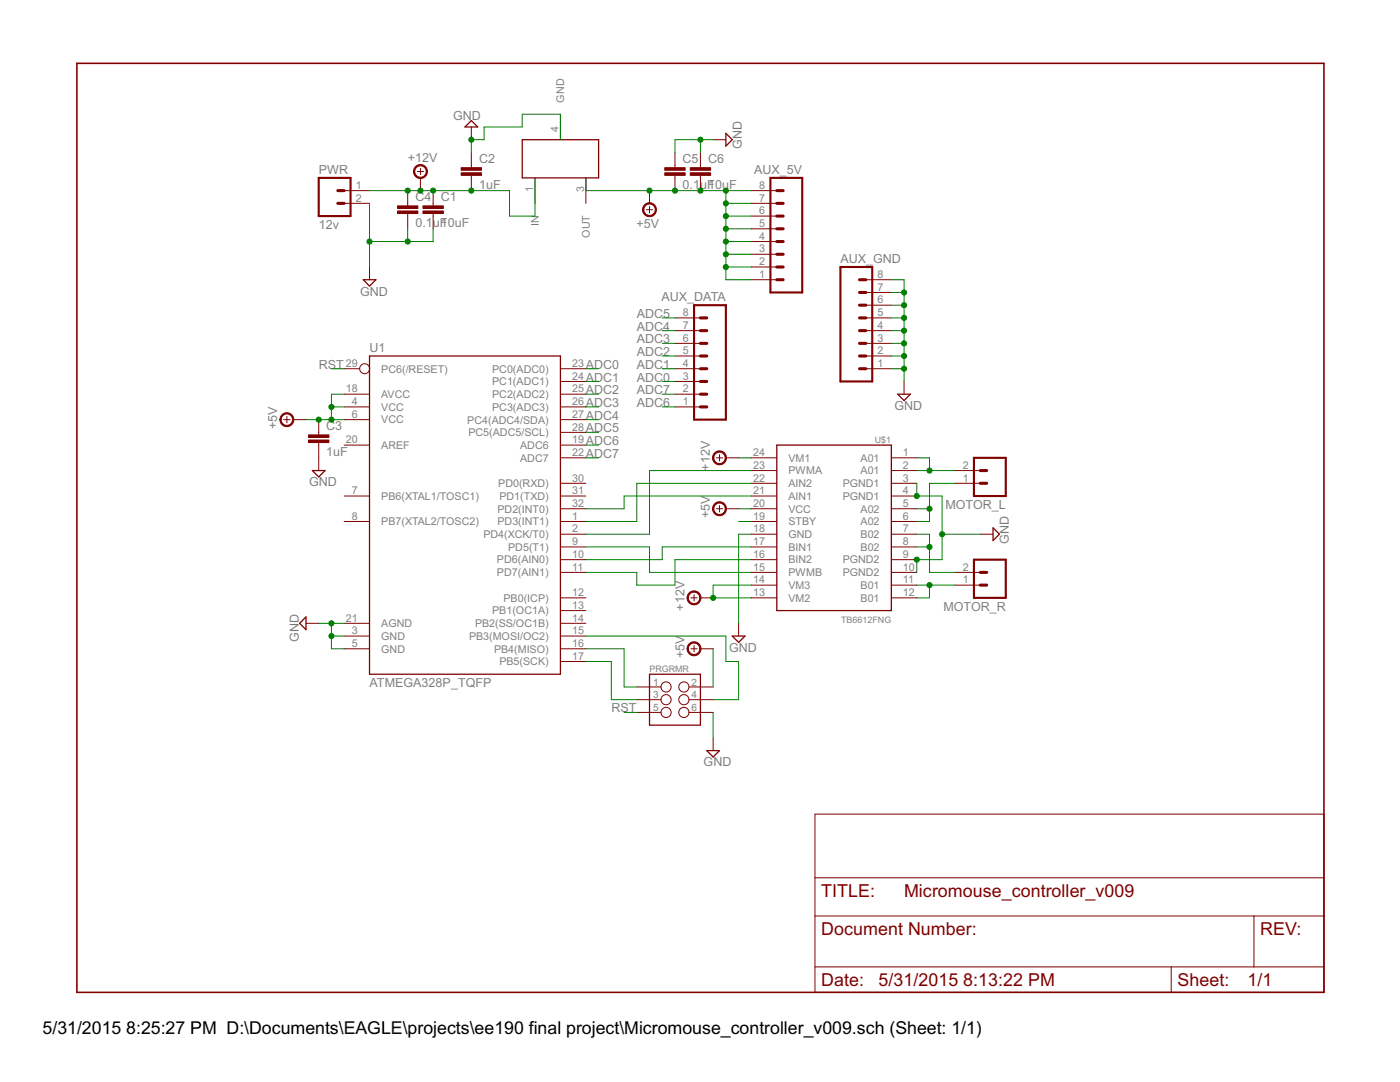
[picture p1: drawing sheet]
<svg xmlns="http://www.w3.org/2000/svg" width="279mm" height="216mm" viewBox="0 0 279 216" stroke-linecap="round" stroke-linejoin="round" font-family="sans-serif">
<g fill="none" stroke="#800000" stroke-width=".25">
<path d="M94.1 24.1l1.2 1.2h-2.5zM104.2 27.9h15.3v7.6h-15.3zM144.9 26.6l1.2 1.3-1.2 1.2zM72.5 55.8h2.5l-1.3 1.3zM73.7 71h38.1v63.5h-38.1zM179.2 78.7h2.5l-1.3 1.2zM62.3 93.9h2.6l-1.3 1.3zM155 88.8h22.9v33h-22.9zM198.2 105.3l1.3 1.3-1.3 1.3zM61.1 123.1v2.5l-1.3-1.2zM129.6 134.5h10.2v10.2h-10.2zM146.1 126.9h2.6l-1.3 1.3z"/>
<path d="M141.1 149.8h2.5l-1.3 1.2z"/>
</g>
<g fill="none" stroke="#800000" stroke-width=".2">
<path d="M68.7 38h5M81.4 38v3.1M83.3 34.2h1.2M83.9 33.6v1.3M83.9 35.5v2.5M86.4 38v3.1M94.1 25.3v2.6M94.1 30.4v3.1M94.1 35v3M106.8 35.5v5.1M111.8 22.8v5.1M116.9 35.5v5.1"/>
<path d="M129.6 38v2.6M134.7 30.4v3.1M134.7 35v3M139.8 30.4v3.1M139.8 35v3M142.3 27.9h2.6M149.9 38h5.1M68.7 40.6h5M73.7 53.3v2.5M81.4 42.6v3.1M86.4 42.6v3.1M129 41.8h1.3"/>
<path d="M129.6 41.2v1.3M149.9 40.6h5.1M149.9 55.8h5.1M149.9 53.3h5.1M149.9 50.7h5.1M149.9 48.2h5.1M149.9 45.7h5.1M149.9 43.1h5.1M172.8 55.8h5.1M172.8 58.4h5.1M68.7 78.7h5M68.7 73.6h3.1"/>
<path d="M111.8 78.7h5.1M111.8 76.1h5.1M111.8 73.6h5.1M134.7 78.7h5.1M134.7 76.1h5.1M134.7 73.6h5.1M134.7 71h5.1M134.7 68.5h5.1M134.7 66h5.1M134.7 63.4h5.1M172.8 73.6h5.1M172.8 71h5.1"/>
<path d="M172.8 68.5h5.1M172.8 66h5.1M172.8 63.4h5.1M172.8 60.9h5.1M180.4 76.1v2.6M56.6 83.7h1.3M57.3 83.1v1.3M58.5 83.7h2.6M63.6 83.7v3.1M63.6 88.3v5.6M68.7 99h5M68.7 81.2h5"/>
<path d="M68.7 83.7h5M68.7 88.8h5M111.8 91.4h5.1M111.8 96.4h5.1M111.8 99h5.1M111.8 81.2h5.1M111.8 83.7h5.1M111.8 88.8h5.1M111.8 86.3h5.1M134.7 81.2h5.1M143 91.4h1.2M143.6 90.7v1.3"/>
<path d="M144.9 91.4h2.5M149.9 91.4h5.1M149.9 93.9h5.1M149.9 96.4h5.1M149.9 99h5.1M177.9 91.4h5.1M177.9 93.9h5.1M177.9 96.4h5.1M177.9 99h5.1M190.6 93.9h5M190.6 96.4h5M68.7 104.1h5"/>
<path d="M111.8 101.5h5.1M111.8 104.1h5.1M111.8 106.6h5.1M111.8 109.1h5.1M111.8 111.7h5.1M111.8 114.2h5.1M111.8 119.3h5.1M137.9 119.3h1.2M138.5 118.7v1.2M139.8 119.3h2.5M143 101.5h1.2M143.6 100.9v1.3"/>
<path d="M144.9 101.5h2.5M149.9 101.5h5.1M149.9 104.1h5.1M149.9 106.6h5.1M149.9 109.1h5.1M149.9 111.7h5.1M149.9 114.2h5.1M149.9 116.8h5.1M149.9 119.3h5.1M177.9 101.5h5.1M177.9 104.1h5.1M177.9 106.6h5.1"/>
<path d="M177.9 109.1h5.1M177.9 111.7h5.1M177.9 114.2h5.1M177.9 116.8h5.1M177.9 119.3h5.1M190.6 114.2h5M190.6 116.8h5M195.6 106.6h2.6M61.1 124.4h2.5M68.7 126.9h5M68.7 129.5h5M68.7 124.4h5"/>
<path d="M111.8 132h5.1M111.8 126.9h5.1M111.8 129.5h5.1M111.8 124.4h5.1M111.8 121.8h5.1M127.1 137.1h4.8M127.1 139.6h4.8M137.5 137.1h4.8M137.5 139.6h4.8M137.9 129.5h1.2M138.5 128.8v1.3M139.8 129.5h2.5"/>
<path d="M147.4 124.4v2.5M127.1 142.2h4.8M137.5 142.2h4.8M142.3 147.2v2.6M162.6 162.5h101.6v35.5h-101.6zM162.6 175.2h101.6M162.6 182.8h101.6M162.6 192.9h101.6M233.7 192.9v5.1M250.3 182.8v10.1"/>
<circle cx="72.8" cy="73.6" r=".99"/>
<circle cx="132.9" cy="137.1" r="1.02"/>
<circle cx="132.9" cy="139.6" r="1.02"/>
<circle cx="136.5" cy="139.6" r="1.02"/>
<circle cx="136.5" cy="137.1" r="1.02"/>
<circle cx="132.9" cy="142.2" r="1.02"/>
<circle cx="136.5" cy="142.2" r="1.02"/>
</g>
<path d="M63.6 35.5h6.4v7.6h-6.4zM153.8 35.5h6.3v22.9h-6.3zM167.7 53.3h6.4v22.8h-6.4zM138.5 60.9h6.4v22.8h-6.4zM194.4 91.4h6.3v7.6h-6.3zM194.4 111.7h6.3v7.6h-6.3z" fill="none" stroke="#800000" stroke-width=".42"/>
<g fill="none" stroke="#800000" stroke-width=".61">
<path d="M67.4 38h1.3M155 38h1.3M67.4 40.6h1.3M155 40.6h1.3M155 50.7h1.3M155 53.3h1.3M155 55.8h1.3M155 45.7h1.3M155 48.2h1.3M155 43.1h1.3M171.5 55.8h1.3M171.5 58.4h1.3"/>
<path d="M139.8 76.1h1.3M139.8 78.7h1.3M139.8 71h1.3M139.8 73.6h1.3M139.8 68.5h1.3M139.8 66h1.3M139.8 63.4h1.3M171.5 71h1.3M171.5 73.6h1.3M171.5 68.5h1.3M171.5 66h1.3M171.5 63.4h1.3"/>
<path d="M171.5 60.9h1.3M139.8 81.2h1.3M195.6 96.4h1.3M195.6 93.9h1.3M195.6 116.8h1.3M195.6 114.2h1.3"/>
</g>
<g fill="#800000" stroke="#800000" stroke-width=".2">
<path d="M142.6 90.4a1.4 1.4 0 0 1 2.2 .2 1.4 1.4 0 0 1-.8 2.1 1.4 1.4 0 0 1-1.8-1.3h.3a1.14 1.14 0 0 1 1.6-1.1 1.14 1.14 0 0 1 .2 1.9 1.14 1.14 0 0 1-1.8-.5v-.3h-.3z" fill-rule="evenodd"/>
<path d="M82.9 33.3a1.4 1.4 0 0 1 2.2 .2 1.4 1.4 0 0 1-.8 2.1 1.4 1.4 0 0 1-1.8-1.4h.3a1.15 1.15 0 0 1 1.6-1.1 1.15 1.15 0 0 1 .3 2 1.15 1.15 0 0 1-1.9-.6v-.3h-.3z" fill-rule="evenodd"/>
<path d="M128.6 40.9a1.39 1.39 0 0 1 2.2 .2 1.39 1.39 0 0 1-.8 2.1 1.39 1.39 0 0 1-1.8-1.4h.3a1.15 1.15 0 0 1 1.6-1 1.15 1.15 0 0 1 .3 1.9 1.15 1.15 0 0 1-1.9-.6v-.3h-.3z" fill-rule="evenodd"/>
<path d="M56.2 82.8a1.4 1.4 0 0 1 2.2 .2 1.4 1.4 0 0 1-.8 2.1 1.4 1.4 0 0 1-1.7-1.4h.2a1.14 1.14 0 0 1 1.7-.9 1.14 1.14 0 0 1 .1 1.9 1.14 1.14 0 0 1-1.8-.7v-.3h-.2z" fill-rule="evenodd"/>
<path d="M142.6 100.6a1.39 1.39 0 0 1 2.2 .2 1.39 1.39 0 0 1-.8 2.1 1.39 1.39 0 0 1-1.8-1.4h.3a1.14 1.14 0 0 1 1.6-1 1.14 1.14 0 0 1 .2 1.9 1.14 1.14 0 0 1-1.8-.6v-.3h-.3z" fill-rule="evenodd"/>
<path d="M137.5 118.3a1.39 1.39 0 0 1 2.2 .3 1.39 1.39 0 0 1-.8 2 1.39 1.39 0 0 1-1.8-1.3h.3a1.14 1.14 0 0 1 1.6-1.1 1.14 1.14 0 0 1 .3 1.9 1.14 1.14 0 0 1-1.9-.5v-.3h-.3z" fill-rule="evenodd"/>
<path d="M137.5 128.5a1.39 1.39 0 0 1 2.2 .2 1.39 1.39 0 0 1-.8 2.1 1.39 1.39 0 0 1-1.8-1.3h.3a1.14 1.14 0 0 1 1.6-1.1 1.14 1.14 0 0 1 .3 1.9 1.14 1.14 0 0 1-1.9-.6v-.2h-.3z" fill-rule="evenodd"/>
</g>
<g fill="#800000" stroke="#800000" stroke-width=".2">
<path d="M92 34.5h4.1v.5h-4.1z"/>
<path d="M92 33.5h4.1v.5h-4.1z"/>
<path d="M61.6 87.8h4v.5h-4z"/>
<path d="M61.6 86.8h4v.5h-4z"/>
<path d="M84.4 42.1h4.1v.5h-4.1z"/>
<path d="M84.4 41.1h4.1v.5h-4.1z"/>
<path d="M79.3 42.1h4.1v.5h-4.1z"/>
<path d="M79.3 41.1h4.1v.5h-4.1z"/>
<path d="M132.7 34.5h4v.5h-4z"/>
<path d="M132.7 33.5h4v.5h-4z"/>
<path d="M137.8 34.5h4v.5h-4z"/>
<path d="M137.8 33.5h4v.5h-4z"/>
</g>
<path d="M15.3 12.6h248.9v185.4h-248.9z" fill="none" stroke="#800000" stroke-width=".32"/>
<g fill="none" stroke="#008000" stroke-width=".2">
<path d="M106.8 35.5v7.6h-5.1v-5.1h-28M111.8 27.9v-5.1h-7.6v2.5h-7.6v2.6h-2.5v2.5M116.9 35.5v2.5h33M139.8 27.9v2.5M142.3 27.9h-7.6v2.5M144.9 38v17.8h5M73.7 40.6v12.7M81.4 45.7v2.5M86.4 45.7v2.5h-12.7M144.9 48.2h5M144.9 43.1h5M144.9 40.6h5"/>
<path d="M144.9 50.7h5M144.9 45.7h5M144.9 53.3h5M177.9 55.8h2.5v20.3M177.9 58.4h2.5M66.1 73.6h2.6M68.7 78.7h-2.6v5M116.9 73.6h2.6M116.9 78.7h2.6M116.9 76.1h2.6M132.2 63.4h2.5M132.2 66h2.5"/>
<path d="M132.2 68.5h2.5M132.2 71h2.5M132.2 73.6h2.5M132.2 78.7h2.5M132.2 76.1h2.5M177.9 60.9h2.5M177.9 63.4h2.5M177.9 66h2.5M177.9 68.5h2.5M177.9 71h2.5M177.9 73.6h2.5M61.1 83.7h7.6"/>
<path d="M66.1 81.2h2.6M116.9 91.4h2.6M116.9 83.7h2.6M116.9 81.2h2.6M116.9 88.8h2.6M116.9 86.3h2.6M132.2 81.2h2.5M147.4 91.4h2.5M149.9 99h-25.4v2.5h-7.6M149.9 93.9h-20.3v12.7h-12.7M149.9 96.4h-22.8v7.7h-10.2M183 96.4v2.6h5v12.7h-5v2.5"/>
<path d="M183 91.4h2.5v2.5M183 93.9h7.6M190.6 96.4h-5.1v7.7h-2.5M116.9 109.1h12.7v5.1h20.3M147.4 104.1h2.5M147.4 101.5h2.5M149.9 109.1h-17.7v2.6h-15.3M149.9 111.7h-15.2v5.1h-7.6v-2.6h-10.2M149.9 106.6h-2.5v17.8M149.9 116.8h-7.6v2.5h7.6M183 106.6h2.5v7.6h5.1M183 101.5h2.5"/>
<path d="M183 116.8h7.6M183 109.1h2.5M185.5 116.8v2.5h-2.5M188 106.6h7.6M63.6 124.4h5.1M66.1 126.9h2.6M66.1 124.4v5.1h2.6M116.9 126.9h28v5.1h2.5v7.6h-5.1M116.9 129.5h7.6v7.6h2.6M116.9 132h5.1v7.6h5.1M142.3 129.5v7.6M124.5 142.2h2.6"/>
<path d="M142.3 142.2v5"/>
</g>
<g fill="#008000" stroke="#008000" stroke-width=".2">
<circle cx="183" cy="99" r=".51"/>
<circle cx="183" cy="111.7" r=".51"/>
<circle cx="188" cy="106.6" r=".51"/>
<circle cx="73.7" cy="48.2" r=".51"/>
<circle cx="81.4" cy="48.2" r=".51"/>
<circle cx="66.1" cy="124.4" r=".51"/>
<circle cx="66.1" cy="126.9" r=".51"/>
<circle cx="180.4" cy="63.4" r=".51"/>
<circle cx="180.4" cy="66" r=".51"/>
<circle cx="180.4" cy="68.5" r=".51"/>
<circle cx="180.4" cy="71" r=".51"/>
<circle cx="180.4" cy="73.6" r=".51"/>
<circle cx="180.4" cy="60.9" r=".51"/>
<circle cx="180.4" cy="58.4" r=".51"/>
<circle cx="94.1" cy="27.9" r=".51"/>
<circle cx="139.8" cy="27.9" r=".51"/>
<circle cx="185.5" cy="93.9" r=".51"/>
<circle cx="185.5" cy="101.5" r=".51"/>
<circle cx="185.5" cy="116.8" r=".51"/>
<circle cx="185.5" cy="109.1" r=".51"/>
<circle cx="83.9" cy="38" r=".51"/>
<circle cx="94.1" cy="38" r=".51"/>
<circle cx="86.4" cy="38" r=".51"/>
<circle cx="81.4" cy="38" r=".51"/>
<circle cx="142.3" cy="119.3" r=".51"/>
<circle cx="144.9" cy="38" r=".51"/>
<circle cx="144.9" cy="40.6" r=".51"/>
<circle cx="144.9" cy="48.2" r=".51"/>
<circle cx="144.9" cy="45.7" r=".51"/>
<circle cx="144.9" cy="43.1" r=".51"/>
<circle cx="144.9" cy="50.7" r=".51"/>
<circle cx="144.9" cy="53.3" r=".51"/>
<circle cx="129.6" cy="38" r=".51"/>
<circle cx="134.7" cy="38" r=".51"/>
<circle cx="139.8" cy="38" r=".51"/>
<circle cx="66.1" cy="83.7" r=".51"/>
<circle cx="66.1" cy="81.2" r=".51"/>
<circle cx="63.6" cy="83.7" r=".51"/>
</g>
<g font-size="4" fill="#800000">
<text x="163.9" y="179">TITLE:</text>
<text x="180.4" y="179">Micromouse_controller_v009</text>
<text x="163.9" y="186.6">Document Number:</text>
<text x="251.5" y="186.6">REV:</text>
<text x="163.9" y="196.7">Date:</text>
<text x="175.3" y="196.7">5/31/2015</text>
<text x="192.2" y="196.7">8:13:22 PM</text>
<text x="235" y="196.7">Sheet:</text>
<text x="249" y="196.7">1/1</text>
</g>
<g font-size="4">
<text x="8.5" y="206.4">5/31/2015</text>
<text x="25.2" y="206.4">8:25:27 PM D:\Documents\EAGLE\projects\ee190 final project\Micromouse_controller_v009.sch (Sheet: 1/1)</text>
</g>
<g font-size="2.8" fill="#808080">
<text x="90.4" y="23.9">GND</text>
<text x="148" y="29.8" transform="rotate(-90 148 29.8)">GND</text>
<text x="63.6" y="34.7">PWR</text>
<text x="81.4" y="32.3">+12V</text>
<text x="95.6" y="32.6">C2</text>
<text x="136.2" y="32.6">C5</text>
<text x="141.3" y="32.6">C6</text>
<text x="150.5" y="34.7">AUX_5V</text>
<text x="82.9" y="40.2">C4</text>
<text x="88" y="40.2">C1</text>
<text x="95.6" y="37.7">1uF</text>
<text x="136.2" y="37.7">0.1uF</text>
<text x="141.3" y="37.7">10uF</text>
<text x="63.6" y="45.7">12v</text>
<text x="82.9" y="45.3">0.1uF</text>
<text x="88" y="45.3">10uF</text>
<text x="127" y="45.5">+5V</text>
<text x="167.7" y="52.5">AUX_GND</text>
<text x="71.9" y="59">GND</text>
<text x="127.1" y="63.4">ADC5</text>
<text x="127.1" y="66">ADC4</text>
<text x="132" y="60.1">AUX_DATA</text>
<text x="73.8" y="70.3">U1</text>
<text x="127.1" y="68.5">ADC3</text>
<text x="127.1" y="71">ADC2</text>
<text x="63.6" y="73.6">RST</text>
<text x="116.9" y="73.6">ADC0</text>
<text x="116.9" y="76.1">ADC1</text>
<text x="127.1" y="76.1">ADC0</text>
<text x="127.1" y="73.6">ADC1</text>
<text x="116.9" y="83.7">ADC4</text>
<text x="116.9" y="81.2">ADC3</text>
<text x="116.9" y="78.7">ADC2</text>
<text x="127.1" y="78.7">ADC7</text>
<text x="127.1" y="81.2">ADC6</text>
<text x="178.5" y="81.8">GND</text>
<text x="55.3" y="85.6" transform="rotate(-90 55.3 85.6)">+5V</text>
<text x="65.1" y="85.9">C3</text>
<text x="116.9" y="88.8">ADC6</text>
<text x="116.9" y="86.3">ADC5</text>
<text x="65.1" y="91">1uF</text>
<text x="116.9" y="91.4">ADC7</text>
<text x="141.7" y="93.9" transform="rotate(-90 141.7 93.9)">+12V</text>
<text x="61.7" y="97.1">GND</text>
<text x="188.7" y="101.5">MOTOR_L</text>
<text x="141.7" y="103.4" transform="rotate(-90 141.7 103.4)">+5V</text>
<text x="201.4" y="108.5" transform="rotate(-90 201.4 108.5)">GND</text>
<text x="136.6" y="121.8" transform="rotate(-90 136.6 121.8)">+12V</text>
<text x="188.3" y="121.8">MOTOR_R</text>
<text x="59.7" y="128" transform="rotate(-90 59.7 128)">GND</text>
<text x="136.6" y="131.4" transform="rotate(-90 136.6 131.4)">+5V</text>
<text x="145.5" y="130.1">GND</text>
<text x="73.8" y="137.1">ATMEGA328P_TQFP</text>
<text x="122" y="142.1">RST</text>
<text x="140.4" y="152.9">GND</text>
</g>
<g font-size="2.4" fill="#808080">
<text x="112.6" y="20.5" transform="rotate(-90 112.6 20.5)">GND</text>
<text x="111.5" y="26.3" transform="rotate(-90 111.5 26.3)">4</text>
<text x="71" y="40.2">2</text>
<text x="71" y="37.7">1</text>
<text x="106.4" y="38.2" transform="rotate(-90 106.4 38.2)">1</text>
<text x="116.6" y="38.2" transform="rotate(-90 116.6 38.2)">3</text>
<text x="151.5" y="40.2">7</text>
<text x="151.5" y="37.7">8</text>
<text x="107.5" y="45" transform="rotate(-90 107.5 45)">IN</text>
<text x="117.7" y="47.4" transform="rotate(-90 117.7 47.4)">OUT</text>
<text x="151.5" y="47.8">4</text>
<text x="151.5" y="45.3">5</text>
<text x="151.5" y="42.8">6</text>
<text x="151.5" y="52.9">2</text>
<text x="151.5" y="50.4">3</text>
<text x="151.5" y="55.5">1</text>
<text x="175.1" y="58">7</text>
<text x="175.1" y="55.5">8</text>
<text x="136.3" y="65.6">7</text>
<text x="136.3" y="63.1">8</text>
<text x="175.1" y="65.6">4</text>
<text x="175.1" y="63.1">5</text>
<text x="175.1" y="60.5">6</text>
<text x="136.3" y="70.7">5</text>
<text x="136.3" y="68.2">6</text>
<text x="175.1" y="70.7">2</text>
<text x="175.1" y="68.2">3</text>
<text x="69" y="73.2">29</text>
<text x="76.1" y="74.3">PC6(/RESET)</text>
<text x="98.2" y="76.9">PC1(ADC1)</text>
<text x="98.2" y="74.3">PC0(ADC0)</text>
<text x="114.2" y="75.8">24</text>
<text x="114.2" y="73.2">23</text>
<text x="136.3" y="75.8">3</text>
<text x="136.3" y="73.2">4</text>
<text x="175.1" y="73.2">1</text>
<text x="69" y="78.3">18</text>
<text x="70.2" y="80.8">4</text>
<text x="70.2" y="83.4">6</text>
<text x="76.1" y="82">VCC</text>
<text x="76.1" y="79.4">AVCC</text>
<text x="98.2" y="82">PC3(ADC3)</text>
<text x="98.2" y="79.4">PC2(ADC2)</text>
<text x="114.2" y="83.4">27</text>
<text x="114.2" y="80.8">26</text>
<text x="114.2" y="78.3">25</text>
<text x="136.3" y="80.8">1</text>
<text x="136.3" y="78.3">2</text>
<text x="69" y="88.5">20</text>
<text x="76.1" y="84.5">VCC</text>
<text x="76.1" y="89.6">AREF</text>
<text x="93.3" y="84.5">PC4(ADC4/SDA)</text>
<text x="93.5" y="87">PC5(ADC5/SCL)</text>
<text x="103.8" y="89.6">ADC6</text>
<text x="114.2" y="88.5">19</text>
<text x="114.2" y="85.9">28</text>
<text x="103.8" y="92.1">ADC7</text>
<text x="114.2" y="91">22</text>
<text x="150.3" y="93.5">23</text>
<text x="150.3" y="91">24</text>
<text x="157.4" y="94.7">PWMA</text>
<text x="157.4" y="92.1">VM1</text>
<text x="171.8" y="92.1">A01</text>
<text x="171.8" y="94.7">A01</text>
<text x="180.2" y="91">1</text>
<text x="180.2" y="93.5">2</text>
<text x="192.1" y="93.5">2</text>
<text x="70.2" y="98.6">7</text>
<text x="76.1" y="99.7">PB6(XTAL1/TOSC1)</text>
<text x="99.4" y="97.2">PD0(RXD)</text>
<text x="99.7" y="99.7">PD1(TXD)</text>
<text x="114.2" y="101.2">32</text>
<text x="114.2" y="98.6">31</text>
<text x="114.2" y="96.1">30</text>
<text x="150.3" y="101.2">20</text>
<text x="150.3" y="98.6">21</text>
<text x="150.3" y="96.1">22</text>
<text x="157.4" y="99.7">AIN1</text>
<text x="157.4" y="97.2">AIN2</text>
<text x="168.2" y="97.2">PGND1</text>
<text x="168.2" y="99.7">PGND1</text>
<text x="180.2" y="96.1">3</text>
<text x="180.2" y="98.6">4</text>
<text x="180.2" y="101.2">5</text>
<text x="192.1" y="96.1">1</text>
<text x="70.2" y="103.7">8</text>
<text x="76.1" y="104.8">PB7(XTAL2/TOSC2)</text>
<text x="96.5" y="107.4">PD4(XCK/T0)</text>
<text x="99.3" y="104.8">PD3(INT1)</text>
<text x="99.3" y="102.3">PD2(INT0)</text>
<text x="114.2" y="106.2">2</text>
<text x="114.2" y="103.7">1</text>
<text x="150.3" y="106.2">18</text>
<text x="150.3" y="103.7">19</text>
<text x="157.4" y="107.4">GND</text>
<text x="157.4" y="104.8">STBY</text>
<text x="157.4" y="102.3">VCC</text>
<text x="171.8" y="102.3">A02</text>
<text x="171.8" y="104.8">A02</text>
<text x="171.8" y="107.4">B02</text>
<text x="180.2" y="103.7">6</text>
<text x="180.2" y="106.2">7</text>
<text x="99.2" y="112.4">PD6(AIN0)</text>
<text x="101.4" y="109.9">PD5(T1)</text>
<text x="114.2" y="113.9">11</text>
<text x="114.2" y="111.3">10</text>
<text x="114.2" y="108.8">9</text>
<text x="150.3" y="113.9">15</text>
<text x="150.3" y="111.3">16</text>
<text x="150.3" y="108.8">17</text>
<text x="157.4" y="112.4">BIN2</text>
<text x="157.4" y="109.9">BIN1</text>
<text x="168.2" y="112.4">PGND2</text>
<text x="171.8" y="109.9">B02</text>
<text x="180.2" y="108.8">8</text>
<text x="180.2" y="111.3">9</text>
<text x="180.2" y="113.9">10</text>
<text x="192.1" y="113.9">2</text>
<text x="99.2" y="115">PD7(AIN1)</text>
<text x="114.2" y="118.9">12</text>
<text x="150.3" y="118.9">13</text>
<text x="150.3" y="116.4">14</text>
<text x="157.4" y="117.5">VM3</text>
<text x="157.4" y="115">PWMB</text>
<text x="168.2" y="115">PGND2</text>
<text x="171.8" y="117.5">B01</text>
<text x="180.2" y="116.4">11</text>
<text x="180.2" y="118.9">12</text>
<text x="192.1" y="116.4">1</text>
<text x="69" y="124">21</text>
<text x="76.1" y="125.1">AGND</text>
<text x="94.8" y="125.1">PB2(SS/OC1B)</text>
<text x="98.2" y="122.6">PB1(OC1A)</text>
<text x="100.5" y="120.1">PB0(ICP)</text>
<text x="114.2" y="124">14</text>
<text x="114.2" y="121.5">13</text>
<text x="157.4" y="120.1">VM2</text>
<text x="171.8" y="120.1">B01</text>
<text x="70.2" y="126.6">3</text>
<text x="70.2" y="129.1">5</text>
<text x="76.1" y="127.7">GND</text>
<text x="76.1" y="130.2">GND</text>
<text x="93.6" y="127.7">PB3(MOSI/OC2)</text>
<text x="98.6" y="130.2">PB4(MISO)</text>
<text x="114.2" y="131.6">17</text>
<text x="114.2" y="129.1">16</text>
<text x="114.2" y="126.6">15</text>
<text x="99.7" y="132.8">PB5(SCK)</text>
</g>
<g font-size="2.2" fill="#808080">
<text x="130.4" y="136.8">1</text>
<text x="138" y="136.8">2</text>
<text x="130.4" y="139.4">3</text>
<text x="130.4" y="141.9">5</text>
<text x="138" y="139.4">4</text>
<text x="138" y="141.9">6</text>
</g>
<g font-size="2" fill="#808080">
<text x="174.6" y="88.3">U$1</text>
<text x="167.9" y="124.4">TB6612FNG</text>
<text x="129.6" y="134">PRGRMR</text>
</g>
</svg>
